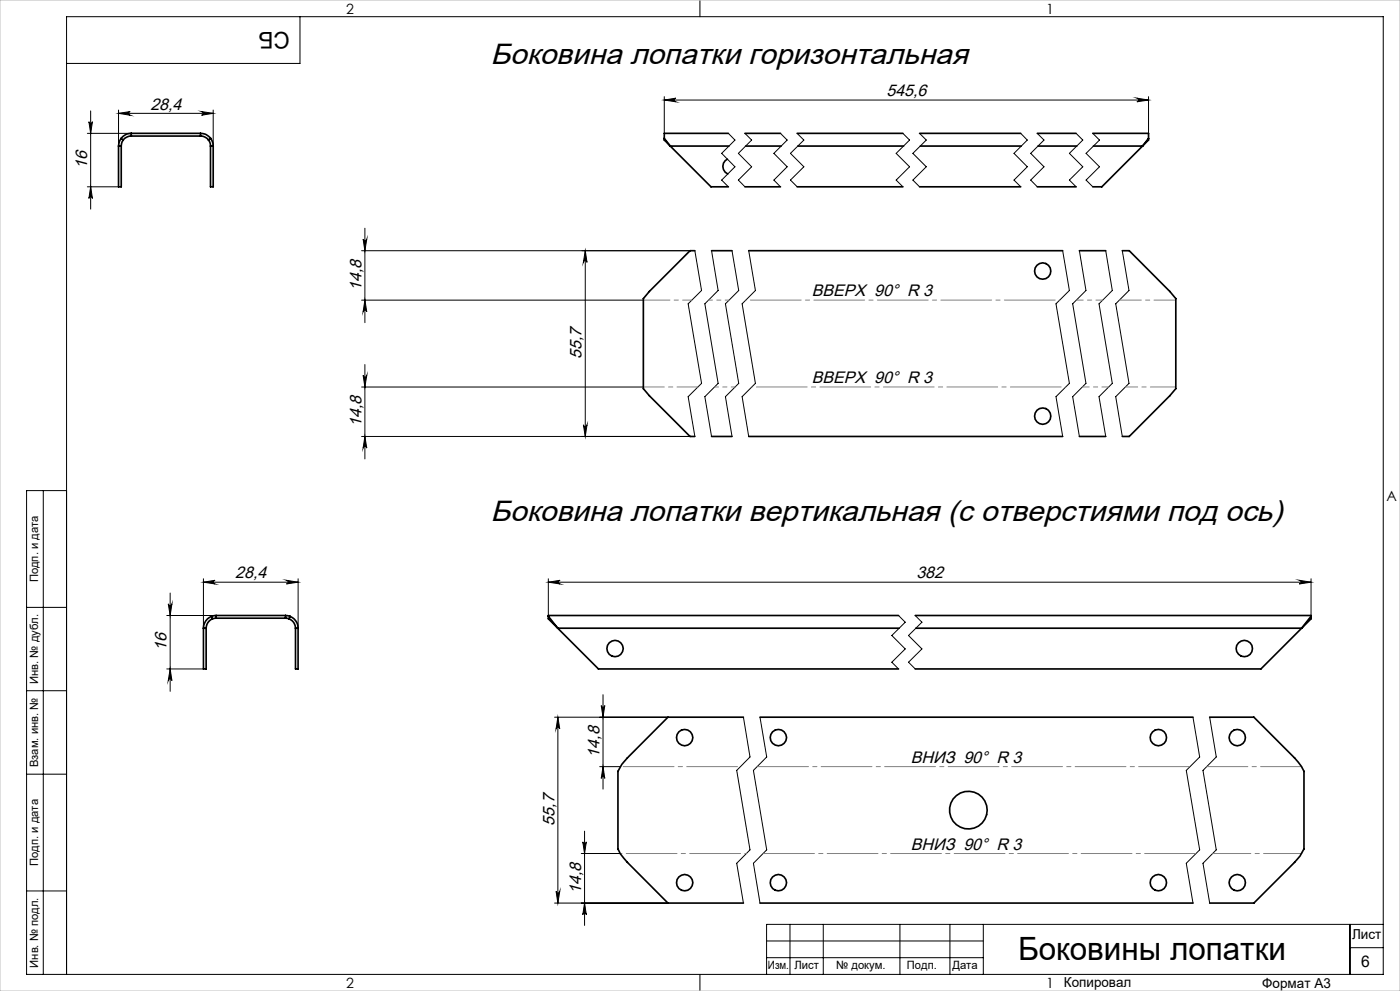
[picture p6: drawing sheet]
<svg xmlns="http://www.w3.org/2000/svg" width="420mm" height="297mm" viewBox="0 0 420 297" stroke-linecap="round" stroke-linejoin="round" font-family="sans-serif">
<g fill="none" stroke="#000" stroke-width=".3">
<path d="M90 5v14h-70M210 0v5M26.2 40h13.2M26.7 36.5a.53 .53 0 0 0 .5 .5 .53 .53 0 0 0 .5-.5l-.5 3.5zM27.2 33.2v29.5M35.6 34l3.5-.6a.55 .55 0 0 0-.5 .6 .55 .55 0 0 0 .5 .5zM35.6 33v10.7M35.6 34h28.4M60.5 33.4l3.5 .6-3.5 .5a.55 .55 0 0 0 .5-.5 .55 .55 0 0 0-.5-.6zM64 33v10.7M199.3 29v11M199.3 30h145.3"/>
<path d="M199.3 30l3.5-.6a.55 .55 0 0 0-.5 .6 .55 .55 0 0 0 .5 .5zM218.5 40l2 2-4 4 4 4-4 4 2 2M223.5 40l2 2-4 4 4 4-4 4 2 2M234.1 40l2 2-3.9 4 3.9 4-3.9 4 1.9 2M239.1 40l2.1 2-4.1 4 4.1 4-4.1 4 2 2M270.9 40l2 2-4 4 4 4-4 4 2 2M275.9 40l2 2-4 4 4 4-4 4 2 2M306.2 40l2 2-4 4 4 4-4 4 2 2M311.2 40l2 2-4 4 4 4-4 4 2 2M322.8 40l2 2-4 4 4 4-4 4 2 2M327.8 40l2 2-4 4 4 4-4 4 2 2M341.1 29.4l3.5 .6-3.5 .5a.55 .55 0 0 0 .5-.5 .55 .55 0 0 0-.5-.6z"/>
<path d="M344.6 29v11M26.2 56h9.4M27.2 56l.5 3.5a.53 .53 0 0 0-.5-.6 .53 .53 0 0 0-.5 .6zM108.5 75.1h98.5M108.9 71.6a.55 .55 0 0 0 .6 .5 .55 .55 0 0 0 .5-.5l-.5 3.5zM109.5 68.4v28.3M175.6 75.1l.5 3.5a.55 .55 0 0 0-.5-.5 .55 .55 0 0 0-.6 .5zM175.6 75.1v55.7M208.5 75.1l2 12-4.1 3.9 4.1 23.9-4.1 4 2.1 11.9M213.5 75.1l1.9 12-3.9 3.9 3.9 23.9-3.9 4 2 11.9M219.6 75.1l2 12-4 3.9 4 23.9-4 4 2 11.9M224.6 75.1l2 12-4 3.9 4 23.9-4 4 2 11.9"/>
<path d="M318.8 75.1l2 12-4 3.9 4 23.9-4 4 2 11.9M323.8 75.1l2 12-4 3.9 4 23.9-4 4 2 11.9M331.7 75.1l2 12-4 3.9 4 23.9-4 4 2 11.9M336.7 75.1l2 12-4 3.9 4 23.9-4 4 2 11.9M108.5 90h84.5M109.5 90l.5 3.4a.55 .55 0 0 0-.5-.5 .55 .55 0 0 0-.6 .5zM108.5 116h84.5M108.9 112.5a.55 .55 0 0 0 .6 .5 .55 .55 0 0 0 .5-.5l-.5 3.5zM109.5 109.3v28.2M108.5 130.8h98.5M109.5 130.8l.5 3.5a.55 .55 0 0 0-.5-.5 .55 .55 0 0 0-.6 .5zM175 127.3a.55 .55 0 0 0 .6 .5 .55 .55 0 0 0 .5-.5l-.5 3.5z"/>
<path d="M13 147v145M20 147h-12v145h407v-287h-395v287M51 177.7v29.5M61 174.5l3.5-.6a.55 .55 0 0 0-.5 .6 .55 .55 0 0 0 .5 .5zM61 174.5h28.4M61 173.5v14.8M85.9 173.9l3.5 .6-3.5 .5a.55 .55 0 0 0 .5-.5 .55 .55 0 0 0-.5-.6zM89.4 173.5v14.8M164.5 173.5v11M164.5 174.5h228.8M164.5 174.5l3.5-.6a.55 .55 0 0 0-.5 .6 .55 .55 0 0 0 .5 .5zM389.8 173.9l3.5 .6-3.5 .5a.55 .55 0 0 0 .5-.5 .55 .55 0 0 0-.5-.6z"/>
<path d="M393.3 173.5v11M8 182h12M50 184.5h14.8M50.5 181a.55 .55 0 0 0 .5 .5 .55 .55 0 0 0 .6-.5l-.6 3.5zM269.6 184.5l2 2-4.1 4 4.1 4-4.1 4 2.1 2M274.6 184.5l2 2-4 4 4 4-4 4 2 2M8 207h12M50 200.5h11M51 200.5l.6 3.5a.55 .55 0 0 0-.6-.5 .55 .55 0 0 0-.5 .5zM166.4 214.9h34M167.4 214.9l.5 3.5a.55 .55 0 0 0-.5-.5 .55 .55 0 0 0-.6 .5zM167.4 214.9v55.7"/>
<path d="M180.4 211.5a.53 .53 0 0 0 .5 .5 .53 .53 0 0 0 .5-.5l-.5 3.4zM180.9 208.2v28.3M223 214.9l2 12-4 4 4 23.8-4 4 2 11.9M228 214.9l2 12-4 4 4 23.8-4 4 2 11.9M357.9 214.9l2 12-4 4 4 23.8-4 4 2 11.9M362.9 214.9l2 12-4 4 4 23.8-4 4 2 11.9M8 232h12M179.9 229.8h6.2M180.9 229.8l.5 3.5a.53 .53 0 0 0-.5-.6 .53 .53 0 0 0-.5 .6zM174.4 255.8h11.7M174.8 252.3a.53 .53 0 0 0 .6 .5 .53 .53 0 0 0 .5-.5l-.5 3.5zM175.4 249.1v28.3"/>
<path d="M8 267h12M166.4 270.6h34M166.8 267.1a.55 .55 0 0 0 .6 .6 .55 .55 0 0 0 .5-.6l-.5 3.5zM175.4 270.6l.5 3.5a.53 .53 0 0 0-.5-.5 .53 .53 0 0 0-.6 .5zM237 277v15M247 277v15M270 277v15M285 277v15M295 277v15M405 277v15M415 277h-185v15M210 292v5"/>
<path d="M230 282h65M230 287h65M405 284h10"/>
</g>
<path d="M223.9 255.8h-37.8" fill="none" stroke="#808080" stroke-width=".3" stroke-dasharray="15.2 1.3 1.3 1.3" stroke-dashoffset="-1.8"/>
<path d="M186.1 229.8h36" fill="none" stroke="#808080" stroke-width=".3" stroke-dasharray="15.2 1.3 1.3 1.3" stroke-dashoffset="-.9"/>
<path d="M227.1 229.8h129.9M358.8 255.8h-129.9" fill="none" stroke="#808080" stroke-width=".3" stroke-dasharray="15.2 1.3 1.3 1.3" stroke-dashoffset="-.2"/>
<path d="M390.5 255.8h-26.7" fill="none" stroke="#808080" stroke-width=".3" stroke-dasharray="15.2 1.3 1.3 1.3" stroke-dashoffset="3.8"/>
<path d="M362 229.8h28.5" fill="none" stroke="#808080" stroke-width=".3" stroke-dasharray="15.2 1.3 1.3 1.3" stroke-dashoffset="2.9"/>
<path d="M193 89.9h14.6" fill="none" stroke="#808080" stroke-width=".3" stroke-dasharray="15.2 1.3 1.3 1.3" stroke-dashoffset="7.3"/>
<path d="M209.4 116h-16.4" fill="none" stroke="#808080" stroke-width=".3" stroke-dasharray="15.2 1.3 1.3 1.3" stroke-dashoffset="9"/>
<path d="M212.6 89.9h6.1M220.5 116h-6.1" fill="none" stroke="#808080" stroke-width=".3" stroke-dasharray="15.2 1.3 1.3 1.3" stroke-dashoffset="14.1"/>
<path d="M223.7 89.9h94.2M319.7 116h-94.2" fill="none" stroke="#808080" stroke-width=".3" stroke-dasharray="15.2 1.3 1.3 1.3" stroke-dashoffset="-1.4"/>
<path d="M322.9 89.9h7.9M332.6 116h-7.9" fill="none" stroke="#808080" stroke-width=".3" stroke-dasharray="15.2 1.3 1.3 1.3" stroke-dashoffset="13.2"/>
<path d="M335.8 89.9h17" fill="none" stroke="#808080" stroke-width=".3" stroke-dasharray="15.2 1.3 1.3 1.3" stroke-dashoffset="8.7"/>
<path d="M352.8 116h-15.2" fill="none" stroke="#808080" stroke-width=".3" stroke-dasharray="15.2 1.3 1.3 1.3" stroke-dashoffset="7.6"/>
<path d="M0 0h420v297h-420z" fill="none" stroke="#c0c0c0" stroke-width=".3"/>
<g fill="#000">
<path d="M35.6 34l3.5-.6a.55 .55 0 0 0-.5 .6 .55 .55 0 0 0 .5 .5zM60.5 33.4l3.5 .6-3.5 .5a.55 .55 0 0 0 .5-.5 .55 .55 0 0 0-.5-.6z"/>
<path d="M27.2 56l.5 3.5a.53 .53 0 0 0-.5-.6 .53 .53 0 0 0-.5 .6zM26.7 36.5a.53 .53 0 0 0 .5 .5 .53 .53 0 0 0 .5-.5l-.5 3.5z"/>
<path d="M108.9 71.6a.55 .55 0 0 0 .6 .5 .55 .55 0 0 0 .5-.5l-.5 3.5zM109.5 90l.5 3.4a.55 .55 0 0 0-.5-.5 .55 .55 0 0 0-.6 .5z"/>
<path d="M109.5 130.8l.5 3.5a.55 .55 0 0 0-.5-.5 .55 .55 0 0 0-.6 .5zM108.9 112.5a.55 .55 0 0 0 .6 .5 .55 .55 0 0 0 .5-.5l-.5 3.5z"/>
<path d="M175 127.3a.55 .55 0 0 0 .6 .5 .55 .55 0 0 0 .5-.5l-.5 3.5zM175.6 75.1l.5 3.5a.55 .55 0 0 0-.5-.5 .55 .55 0 0 0-.6 .5z"/>
<path d="M61 174.5l3.5-.6a.55 .55 0 0 0-.5 .6 .55 .55 0 0 0 .5 .5zM85.9 173.9l3.5 .6-3.5 .5a.55 .55 0 0 0 .5-.5 .55 .55 0 0 0-.5-.6z"/>
<path d="M389.8 173.9l3.5 .6-3.5 .5a.55 .55 0 0 0 .5-.5 .55 .55 0 0 0-.5-.6zM164.5 174.5l3.5-.6a.55 .55 0 0 0-.5 .6 .55 .55 0 0 0 .5 .5zM341.1 29.4l3.5 .6-3.5 .5a.55 .55 0 0 0 .5-.5 .55 .55 0 0 0-.5-.6zM199.3 30l3.5-.6a.55 .55 0 0 0-.5 .6 .55 .55 0 0 0 .5 .5z"/>
<path d="M51 200.5l.6 3.5a.55 .55 0 0 0-.6-.5 .55 .55 0 0 0-.5 .5zM50.5 181a.55 .55 0 0 0 .5 .5 .55 .55 0 0 0 .6-.5l-.6 3.5z"/>
<path d="M180.9 229.8l.5 3.5a.53 .53 0 0 0-.5-.6 .53 .53 0 0 0-.5 .6zM180.4 211.5a.53 .53 0 0 0 .5 .5 .53 .53 0 0 0 .5-.5l-.5 3.4zM175.4 270.6l.5 3.5a.53 .53 0 0 0-.5-.5 .53 .53 0 0 0-.6 .5zM174.8 252.3a.53 .53 0 0 0 .6 .5 .53 .53 0 0 0 .5-.5l-.5 3.5zM166.8 267.1a.55 .55 0 0 0 .6 .6 .55 .55 0 0 0 .5-.6l-.5 3.5zM167.4 214.9l.5 3.5a.55 .55 0 0 0-.5-.5 .55 .55 0 0 0-.6 .5z"/>
</g>
<g fill="none" stroke="#000" stroke-width=".5">
<path d="M39.4 40a3.7 3.7 0 0 0-3.1 1.5M39.4 40v.8M39.4 40h20.7M60.1 40a3.7 3.7 0 0 1 3.1 1.5M60.1 40v.8M218.5 40h-19.2v1.5M223.5 40h10.6M239.1 40h31.8M275.9 40h30.3M311.2 40h11.6M327.8 40h16.8v1.5M35.6 43.8h.8"/>
<path d="M35.6 43.8v12.2h.8v-12.2M36.3 41.5l-.4 .7-.3 1.6M36.3 41.5l.7 .5M37 42l-.4 .5-.2 1.3M39.4 40.8a3 3 0 0 0-2.4 1.2M39.4 40.8h20.7M60.1 40.8a3 3 0 0 1 2.4 1.2M62.5 42l.4 .5 .2 1.3M63.1 43.8h.9M63.1 43.8v12.2h.9v-12.2M63.2 41.5l.7 1.5 .1 .8M63.2 41.5l-.7 .5"/>
<path d="M199.3 41.5l1.8 2.3M199.3 41.5v.5l1.8 1.8M201.1 43.8h17.6M201.1 43.8l12.2 12.2h5.2M218.2 47.7a2.44 2.44 0 0 0-1.3 2.2 2.44 2.44 0 0 0 1.4 2.2M223.5 56h10.6M223.7 43.8h10.7M239.1 56h31.8M239.4 43.8h31.7M275.9 56h30.3M276.1 43.8h30.3M311.2 56h11.6"/>
<path d="M311.4 43.8h11.6M328 43.8h14.8M342.8 43.8l-12.2 12.2h-2.8M344.6 41.5l-1.8 2.3M344.6 41.5v.5l-1.8 1.8M208.5 75.1h-1.5l-12.2 12.2-1.8 2.2v27l1.8 2.1 12.2 12.2h1.5M213.5 75.1h6.1M224.6 75.1h94.2M323.8 75.1h7.9M336.7 75.1h2.1l12.1 12.2 1.8 2.2v27l-1.8 2.1-12.1 12.2h-2.1M213.5 130.8h6.1M224.6 130.8h94.2"/>
<path d="M323.8 130.8h7.9M61 188.3h.8M61 188.3v12.2h.8v-12.2M63.5 184.7a3.9 3.9 0 0 0-2.5 3.6M63.5 184.7l.2 .8M63.7 185.5l-.5 .2a3.1 3.1 0 0 0-1.4 2.6M64.8 185.3l-1.1 .2M64.8 184.5l-1.3 .2M64.8 185.3h20.9M64.8 184.5v.8M64.8 184.5h20.9M85.7 184.5l1.3 .2"/>
<path d="M85.7 185.3l1 .2M85.7 184.5v.8M86.7 185.5a3.1 3.1 0 0 1 2 2.8M87 184.7a3.9 3.9 0 0 1 2.4 3.6M87 184.7l-.3 .8M88.7 188.3h.7M88.7 188.3v12.2h.7v-12.2M164.5 184.7l2.8 3.6M164.5 184.7a2.21 2.21 0 0 0 1.1 1.9l1.7 1.7M167.3 188.3h102.5M167.3 188.3l12.2 12.2h90.1M269.6 184.5h-105.1v.2"/>
<path d="M274.6 184.5h118.7v.2M274.7 188.3h115.8M390.5 188.3l-12.2 12.2h-103.7M393.3 184.7l-2.8 3.6M393.3 184.7a2.21 2.21 0 0 1-1.1 1.9l-1.7 1.7M223 214.9h-22.6l-12.2 12.3-1.6 1.8-1.2 2.2v23.2l.7 1.5 2.1 2.5 12.2 12.2h22.6M228 214.9h129.9M362.9 214.9h13.3l12.2 12.3 2.1 2.5 .7 1.5v23.2l-1.2 2.2-1.6 1.8-12.2 12.2h-13.3M228 270.6h129.9"/>
<circle cx="312.8" cy="81.2" r="2.45"/>
<circle cx="312.8" cy="124.7" r="2.45"/>
<circle cx="184.5" cy="194.4" r="2.45"/>
<circle cx="373.3" cy="194.4" r="2.45"/>
<circle cx="205.4" cy="221" r="2.45"/>
<circle cx="233.5" cy="221" r="2.45"/>
<circle cx="347.5" cy="221" r="2.45"/>
<circle cx="371.2" cy="221" r="2.45"/>
<circle cx="290.5" cy="242.8" r="5.7"/>
<circle cx="205.4" cy="264.5" r="2.45"/>
<circle cx="233.5" cy="264.5" r="2.45"/>
<circle cx="347.5" cy="264.5" r="2.45"/>
<circle cx="371.2" cy="264.5" r="2.45"/>
</g>
<text font-size="9.6" x="305.4" y="287.8">Боковины лопатки</text>
<g font-size="8.8">
<text x="147.2" y="19.1">Боковина лопатки горизонтальная</text>
<text x="147.2" y="156.3">Боковина лопатки вертикальная (с отверстиями под ось)</text>
</g>
<text font-size="6.9" x="86.9" y="9.4" transform="rotate(-180 86.9 9.4)">СБ</text>
<g font-size="5">
<text x="265.9" y="28.9">545,6</text>
<text x="45.1" y="32.9">28,4</text>
<text x="26.1" y="50.6" transform="rotate(-90 26.1 50.6)">16</text>
<text x="108.4" y="87.2" transform="rotate(-90 108.4 87.2)">14,8</text>
<text x="243.5" y="88.8">ВВЕРХ 90° R 3</text>
<text x="174.5" y="107.6" transform="rotate(-90 174.5 107.6)">55,7</text>
<text x="243.5" y="114.9">ВВЕРХ 90° R 3</text>
<text x="108.4" y="128.1" transform="rotate(-90 108.4 128.1)">14,8</text>
<text x="70.6" y="173.4">28,4</text>
<text x="274.9" y="173.4">382</text>
<text x="50" y="195.1" transform="rotate(-90 50 195.1)">16</text>
<text x="179.8" y="227" transform="rotate(-90 179.8 227)">14,8</text>
<text x="273.3" y="228.7">ВНИЗ 90° R 3</text>
<text x="166.3" y="247.5" transform="rotate(-90 166.3 247.5)">55,7</text>
<text x="273.3" y="254.8">ВНИЗ 90° R 3</text>
<text x="174.3" y="267.9" transform="rotate(-90 174.3 267.9)">14,8</text>
</g>
<text font-size="4.8" x="408.3" y="289.7">6</text>
<g font-size="4.2">
<text x="103.8" y="4.2">2</text>
<text x="313.8" y="4.2">1</text>
<text x="415.9" y="150.2">A</text>
<text x="103.8" y="296.2">2</text>
<text x="313.8" y="296.2">1</text>
</g>
<g font-size="4.1">
<text x="405.6" y="281.5">Лист</text>
<text x="319.2" y="295.9">Копировал</text>
<text x="378.7" y="296">Формат А3</text>
</g>
<g font-size="3.4">
<text x="11.4" y="174.5" transform="rotate(-90 11.4 174.5)">Подп. и дата</text>
<text x="11.4" y="205" transform="rotate(-90 11.4 205)">Инв. № дубл.</text>
<text x="11.4" y="229.9" transform="rotate(-90 11.4 229.9)">Взам. инв. №</text>
<text x="11.4" y="259.5" transform="rotate(-90 11.4 259.5)">Подп. и дата</text>
<text x="11.4" y="290" transform="rotate(-90 11.4 290)">Инв. № подл.</text>
<text x="230.4" y="290.4">Изм.</text>
<text x="238.3" y="290.4">Лист</text>
<text x="250.9" y="290.4">№ докум.</text>
<text x="272.1" y="290.4">Подп.</text>
<text x="285.7" y="290.5">Дата</text>
</g>
</svg>
